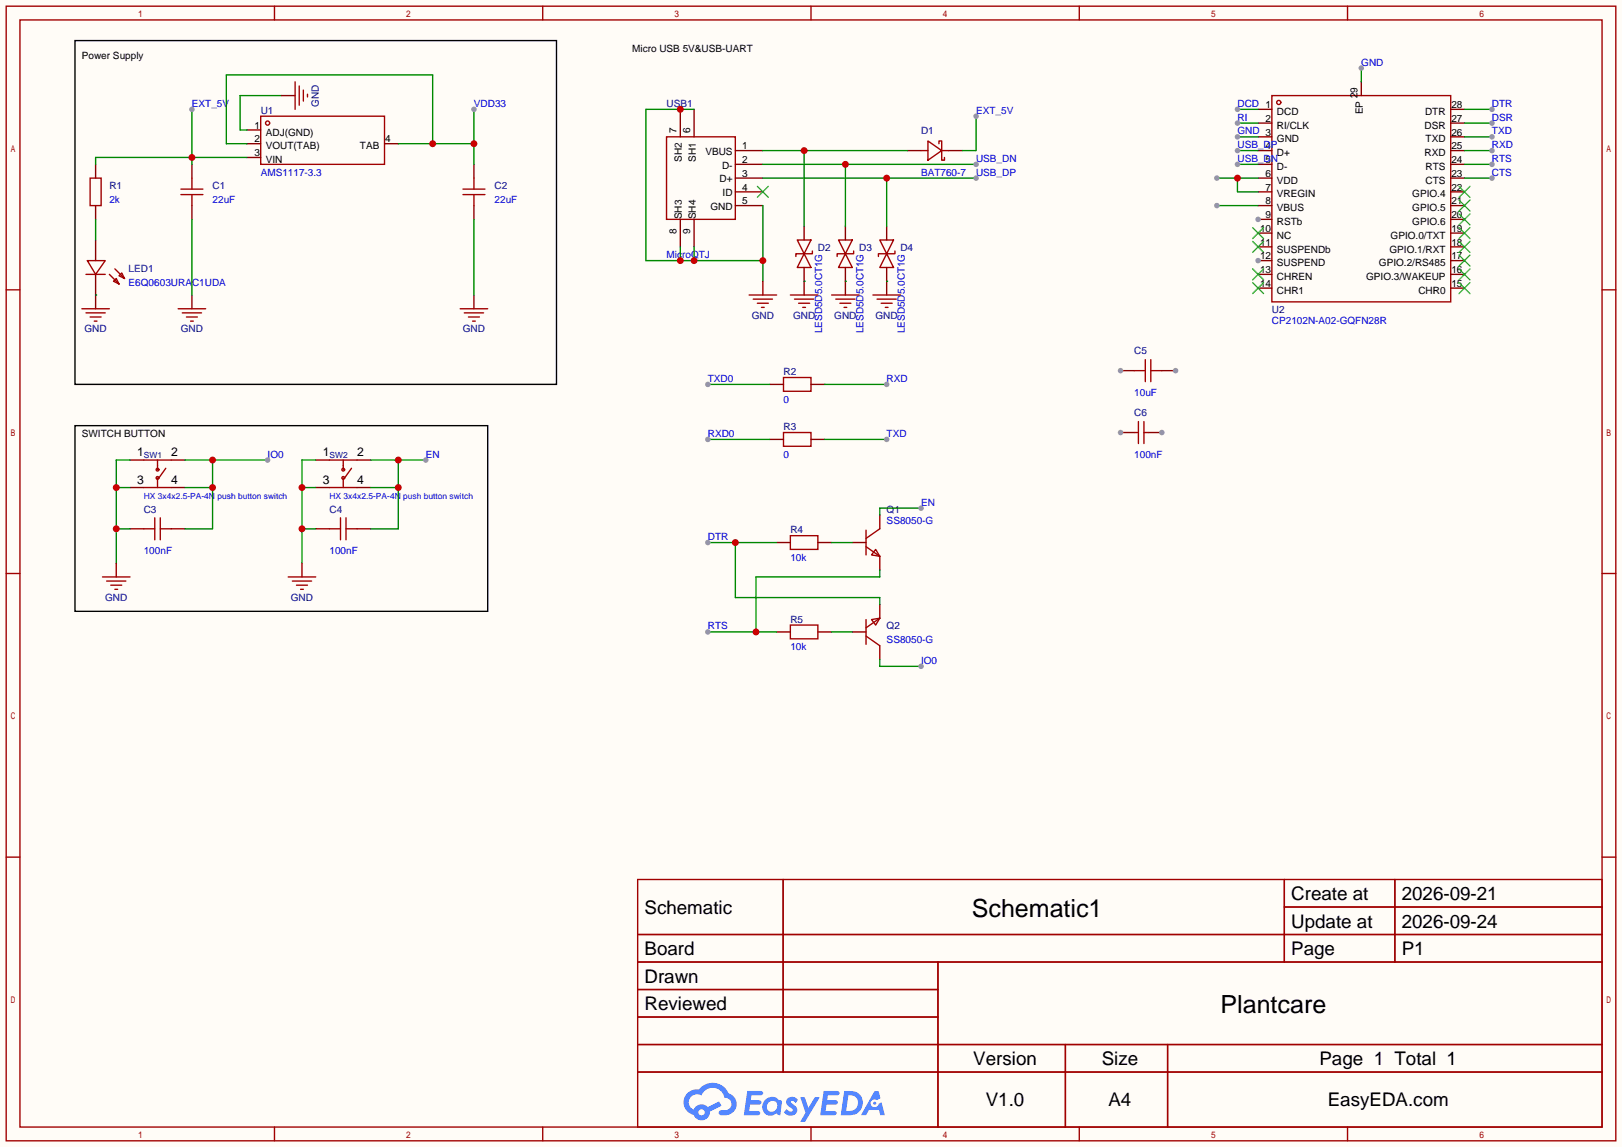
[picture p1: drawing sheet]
<svg xmlns="http://www.w3.org/2000/svg" width="299mm" height="212mm" viewBox="0 0 299 212" stroke-linecap="round" stroke-linejoin="round" font-family="sans-serif">
<path d="M0 0h299.5v211.8h-299.5z" fill="#fffcf7"/>
<g fill="none" stroke="#a10000" stroke-width=".25">
<path d="M1.1 1.1h297.2v209.6h-297.2zM3.7 3.7h292.1v204.5h-292.1zM50.7 1.1v2.6M100.2 1.1v2.6M149.7 1.1v2.6M199.3 1.1v2.6M248.8 1.1v2.6M1.1 53.5h2.6M295.8 53.5h2.5M1.1 105.9h2.6M295.8 105.9h2.5M1.1 158.3h2.6"/>
<path d="M295.8 158.3h2.5M117.7 162.4h178.1v45.8h-178.1zM117.7 172.6h178.1M117.7 177.7h178.1M144.6 162.4v35.6M173.2 177.7v30.5M237.1 162.4v15.3M237.1 167.5h58.7M257.5 162.4v15.3M117.7 182.8h55.5M117.7 192.9h178.1M117.7 187.8h55.5"/>
<path d="M117.7 198h178.1M196.7 192.9v15.3M215.6 192.9v15.3M50.7 208.2v2.5M100.2 208.2v2.5M149.7 208.2v2.5M199.3 208.2v2.5M248.8 208.2v2.5"/>
</g>
<g fill="#5487ff">
<path d="M145.5 202.8a1.3 1.3 0 0 1 1.8 .3l-.4 .6a.54 .54 0 0 0-.9-.2l.1 .2a1.58 1.58 0 0 1 1.1 1.6 1.43 1.43 0 0 1-2.5 .1l.5-.6a.64 .64 0 0 0 .5 .5 .64 .64 0 0 0 .7-.3l-.2-.2a1.6 1.6 0 0 1-1-1.6z"/>
<path d="M147.7 202.7h.9l.7 1.9 1.1-1.9h.9l-2.7 4.5h-.9l1-1.7z"/>
<path d="M138 201.5h1.6a1.31 1.31 0 0 1 1.2 .2 .4 .4 0 0 1-.3 .6h-1.8l-.1 .9h1.6a.4 .4 0 0 1 .4 .4 .4 .4 0 0 1-.4 .4h-1.7l-.2 1.2h.8a1.23 1.23 0 0 1 1.2 .2 .39 .39 0 0 1-.3 .6h-2.7z"/>
<path d="M152.1 201.5h1.6a1.32 1.32 0 0 1 1.3 .2 .39 .39 0 0 1-.4 .6h-1.7l-.2 .9h1.7a.4 .4 0 0 1 .3 .4 .4 .4 0 0 1-.4 .4h-1.7l-.2 1.2h.8a1.23 1.23 0 0 1 1.2 .2 .39 .39 0 0 1-.3 .6h-2.7z"/>
<path d="M161.5 201.5h.7l.4 1.3-.7 .4a.75 .75 0 0 0-1.1 .3 .75 .75 0 0 0 .5 1 .75 .75 0 0 0 .9-.6l.6-.3 .6 2.4h-.9l-.2-1h-1.9l-.5 1h-.9z"/>
<path d="M155.9 201.5l-.7 4.5h1.5a2.27 2.27 0 0 0 2.6-2.3 2.27 2.27 0 0 0-2.7-2.2zM156.6 202.3a1.5 1.5 0 0 1 1.8 1.5 1.5 1.5 0 0 1-1.9 1.4h-.3z"/>
<path d="M141.3 203.1a1.62 1.62 0 0 0-.4 2.1 1.62 1.62 0 0 0 2 .7l.4-.3 .3 .3 .5 .1 .3-2.5-.2-.3h-.4a1.58 1.58 0 0 0-2.5-.1zM141.9 203.6a.99 .99 0 0 1 1.6 .3 .99 .99 0 0 1-.9 1.4 .94 .94 0 0 1-1-.5 .94 .94 0 0 1 .3-1.2z"/>
<path d="M126.9 201.9a2.37 2.37 0 0 0 1.2 4 1.54 1.54 0 0 0 1.7 1 1.54 1.54 0 0 0 1.3-1.6l2.1-1.1-.5-.8-2 1.1a1.57 1.57 0 0 0-2.6 .4 1.5 1.5 0 0 1-.8-2.1 1.5 1.5 0 0 1 2.2-.5 2.23 2.23 0 0 1 2.3-1.4 2.23 2.23 0 0 1 2 1.8 1.16 1.16 0 0 1 1.2 1.1 1.16 1.16 0 0 1-1 1.3h-.7a.47 .47 0 0 0-.6 .3 .47 .47 0 0 0 .4 .6 2.23 2.23 0 0 0 2.3-.7 2.23 2.23 0 0 0 .4-2.3 2.16 2.16 0 0 0-1.3-1.1 3.2 3.2 0 0 0-5.4-.7l-1.2 .1zM129 205.4a.58 .58 0 0 1 1.1 0 .58 .58 0 0 1-1.1 0z"/>
<circle cx="161.5" cy="203.8" r=".28"/>
</g>
<g fill="none" stroke="#a10000" stroke-width=".25">
<path d="M16.6 32.9h2.1v5.1h-2.1zM33.4 35.9h4.1M33.4 34.9h4.1M35.4 32.9v2M35.4 35.9v2.1M48.1 21.5h22.9v8.9h-22.9zM85.5 35.9h4M85.5 34.9h4M87.5 32.9v2M87.5 35.9v2.1M15.9 50.7h3.5M16.1 48.1h3.3l-1.7 2.6z"/>
<path d="M20.2 50.7l1.8 1.8M21.2 49.7l1.8 1.7M21.5 51.4l.5 1.1-1-.6zM22 50.9l.5-.5 .5 1z"/>
<circle cx="49.4" cy="22.7" r=".38"/>
</g>
<path d="M17.7 30.4v2.5M17.7 38v2.5M35.4 30.4v2.5M35.4 38v2.5M45.6 24h2.5M45.6 26.5h2.5M45.6 29.1h2.5M71 26.5h2.5M87.5 30.4v2.5M87.5 38v2.5M17.7 44.3v3.8M17.7 50.7v3.8" fill="none" stroke="#870000" stroke-width=".25"/>
<path d="M35.4 20.2v10.2M45.6 29.1h-27.9v1.3M17.7 40.5v3.8" fill="none" stroke="#008700" stroke-width=".25"/>
<circle cx="35.4" cy="29.1" r=".63" fill="#c00"/>
<circle cx="35.4" cy="20.2" r=".51" fill="#999"/>
<path d="M51.9 17.7h2.6M17.7 54.5v2.5M35.4 54.5v2.5" fill="none" stroke="#870000" stroke-width=".25"/>
<path d="M54.5 15.1v5.1M55.2 15.9v3.5M56 16.6v2.1M56.8 17.4v.5M15.1 57h5.1M15.9 57.8h3.5M16.6 58.5h2.1M17.4 59.3h.5M32.9 57h5.1M33.7 57.8h3.5M34.4 58.5h2M35.2 59.3h.5" fill="none" stroke="#a10000" stroke-width=".25"/>
<path d="M51.9 17.7h-7.6v6.3h1.3M45.6 26.5h-3.8v-12.7h38.1v12.7M73.5 26.5h14M87.5 20.2v10.2M17.7 54.5h.1M35.4 40.5v14" fill="none" stroke="#008700" stroke-width=".25"/>
<g fill="#c00">
<circle cx="79.9" cy="26.5" r=".63"/>
<circle cx="87.5" cy="26.5" r=".63"/>
</g>
<circle cx="87.5" cy="20.2" r=".51" fill="#999"/>
<g fill="none" stroke="#870000" stroke-width=".25">
<path d="M125.6 20.2v5.1M128.1 20.2v5.1M135.8 27.8h5M135.8 30.4h5M135.8 32.9h5M135.8 35.4h5M135.8 38h5M167.5 27.8h2.6M175.1 27.8h2.6M87.5 54.5v2.5M125.6 40.5v5.1M128.1 40.5v5.1"/>
<path d="M148.5 41.8v2.5M148.5 49.4v2.5M156.1 41.8v2.5M156.1 49.4v2.5M163.7 41.8v2.5M163.7 49.4v2.5"/>
</g>
<g fill="none" stroke="#a10000" stroke-width=".25">
<path d="M123.1 25.3h12.7v15.2h-12.7zM170.1 27.8h1.2M171.3 26l2.6 1.8-2.6 1.8zM173.4 26.5v-.5h.5v3.6h.5v-.5M173.9 27.8h1.2M85 57h5M85.7 57.8h3.6M86.5 58.5h2M87.2 59.3h.6M147.2 44.3h2.5l-1.2 2.6zM148.5 46.9l1.2 2.5h-2.5zM150 46.4v.5h-3.1v.5"/>
<path d="M154.8 44.3h2.6l-1.3 2.6zM156.1 46.9l1.3 2.5h-2.6zM157.6 46.4v.5h-3v.5M162.4 44.3h2.6l-1.3 2.6zM163.7 46.9l1.3 2.5h-2.6zM165.2 46.4v.5h-3v.5"/>
</g>
<path d="M140.8 27.8h26.7M148.5 27.8v14M87.5 40.5v14" fill="none" stroke="#008700" stroke-width=".25"/>
<path d="M13.8 7.5h88.9v63.5h-88.9z" fill="none" stroke="#000" stroke-width=".25"/>
<path d="M139.8 34.4l2.1 2M141.9 34.4l-2.1 2" fill="none" stroke="#3c3" stroke-width=".25"/>
<circle cx="148.5" cy="27.8" r=".63" fill="#c00"/>
<path d="M180.2 21.5v6.3h-2.5" fill="none" stroke="#008700" stroke-width=".25"/>
<circle cx="180.2" cy="21.5" r=".51" fill="#999"/>
<path d="M140.8 30.4h39.4M156.1 30.4v11.4" fill="none" stroke="#008700" stroke-width=".25"/>
<circle cx="156.1" cy="30.4" r=".63" fill="#c00"/>
<circle cx="180.2" cy="30.4" r=".51" fill="#999"/>
<path d="M140.8 32.9h39.4M163.7 32.9v8.9" fill="none" stroke="#008700" stroke-width=".25"/>
<circle cx="163.7" cy="32.9" r=".63" fill="#c00"/>
<circle cx="180.2" cy="32.9" r=".51" fill="#999"/>
<path d="M128.1 20.2h-8.8v27.9h21.5M140.8 38v13.9M125.6 45.6v2.5M128.1 45.6v2.5" fill="none" stroke="#008700" stroke-width=".25"/>
<g fill="#c00">
<circle cx="125.6" cy="20.2" r=".63"/>
<circle cx="125.6" cy="48.1" r=".63"/>
<circle cx="128.1" cy="48.1" r=".63"/>
<circle cx="140.8" cy="48.1" r=".63"/>
</g>
<g fill="none" stroke="#870000" stroke-width=".25">
<path d="M140.8 51.9v2.6M148.5 51.9v2.6M156.1 51.9v2.6M163.7 51.9v2.6M24 85h2.5M24 90h2.5M24 97.7h2.5M31.6 85h2.6M31.6 90h2.6M31.6 97.7h2.6M58.3 85h2.5M58.3 90h2.5"/>
<path d="M58.3 97.7h2.5M65.9 85h2.6M65.9 90h2.6M65.9 97.7h2.6"/>
</g>
<g fill="none" stroke="#a10000" stroke-width=".25">
<path d="M138.3 54.5h5.1M139.1 55.2h3.5M139.8 56h2.1M140.6 56.8h.5M145.9 54.5h5.1M146.7 55.2h3.5M147.4 56h2.1M148.2 56.8h.5M153.5 54.5h5.1M154.3 55.2h3.6M155.1 56h2M155.8 56.8h.5"/>
<path d="M161.2 54.5h5M161.9 55.2h3.6M162.7 56h2M163.4 56.8h.6M26.5 85h5.1M26.5 90h5.1M26.5 97.7h2.1M28.6 95.6v4.1M29.1 85v1.7M29.1 88.3v1.7M29.6 97.7h2M29.6 95.6v4.1"/>
<path d="M30.6 86.5l-1.3 1.8M60.8 85h5.1M60.8 90h5.1M60.8 97.7h2.1M62.9 95.6v4.1M63.4 85v1.7M63.4 88.3v1.7M63.9 97.7h2M63.9 95.6v4.1M64.9 86.5l-1.3 1.8"/>
<circle cx="29.1" cy="88.3" r=".25"/>
<circle cx="29.1" cy="86.7" r=".25"/>
<circle cx="63.4" cy="88.3" r=".25"/>
<circle cx="63.4" cy="86.7" r=".25"/>
</g>
<path d="M148.5 51.9h.1M156.1 51.9h.1M163.7 51.9h.1M21.5 97.7h2.5M21.5 90h2.5M24 85h-2.5v19" fill="none" stroke="#008700" stroke-width=".25"/>
<g fill="#c00">
<circle cx="21.5" cy="97.7" r=".63"/>
<circle cx="21.5" cy="90" r=".63"/>
</g>
<path d="M34.2 85h15.2M34.2 90h5M39.2 85v12.7h-5" fill="none" stroke="#008700" stroke-width=".25"/>
<g fill="#c00">
<circle cx="39.2" cy="85" r=".63"/>
<circle cx="39.2" cy="90" r=".63"/>
</g>
<circle cx="49.4" cy="85" r=".51" fill="#999"/>
<path d="M21.5 104v2.6" fill="none" stroke="#870000" stroke-width=".25"/>
<path d="M18.9 106.6h5.1M19.7 107.3h3.5M20.4 108.1h2.1M21.2 108.8h.5" fill="none" stroke="#a10000" stroke-width=".25"/>
<path d="M55.8 97.7h2.5M55.8 90h2.5M58.3 85h-2.5v19" fill="none" stroke="#008700" stroke-width=".25"/>
<g fill="#c00">
<circle cx="55.8" cy="97.7" r=".63"/>
<circle cx="55.8" cy="90" r=".63"/>
</g>
<path d="M55.8 104v2.6" fill="none" stroke="#870000" stroke-width=".25"/>
<path d="M53.2 106.6h5.1M54 107.3h3.5M54.7 108.1h2.1M55.5 108.8h.5" fill="none" stroke="#a10000" stroke-width=".25"/>
<path d="M68.5 85h10.1M68.5 90h5M73.5 85v12.7h-5" fill="none" stroke="#008700" stroke-width=".25"/>
<g fill="#c00">
<circle cx="73.5" cy="85" r=".63"/>
<circle cx="73.5" cy="90" r=".63"/>
</g>
<circle cx="78.6" cy="85" r=".51" fill="#999"/>
<path d="M13.8 78.6h76.2v34.3h-76.2z" fill="none" stroke="#000" stroke-width=".25"/>
<path d="M144.7 69.7h5v2.6h-5zM144.7 79.9h5v2.5h-5z" fill="none" stroke="#a10000" stroke-width=".25"/>
<path d="M142.1 71h2.6M149.7 71h2.6M142.1 81.2h2.6M149.7 81.2h2.6" fill="none" stroke="#870000" stroke-width=".25"/>
<path d="M130.7 71h11.4" fill="none" stroke="#008700" stroke-width=".25"/>
<circle cx="130.7" cy="71" r=".51" fill="#999"/>
<path d="M130.7 81.2h11.4" fill="none" stroke="#008700" stroke-width=".25"/>
<circle cx="130.7" cy="81.2" r=".51" fill="#999"/>
<path d="M152.3 71h11.4" fill="none" stroke="#008700" stroke-width=".25"/>
<circle cx="163.7" cy="71" r=".51" fill="#999"/>
<path d="M152.3 81.2h11.4" fill="none" stroke="#008700" stroke-width=".25"/>
<circle cx="163.7" cy="81.2" r=".51" fill="#999"/>
<path d="M145.9 98.9h5.1v2.6h-5.1zM159.9 97.9v4.6M162.4 97.7l-2.5 1.7M145.9 115.4h5.1v2.6h-5.1zM159.9 114.4v4.6M159.9 101l2.5 1.7M159.9 117.5l2.5 1.8M160.9 114.4l1.5-.2-.7 1.2zM161.7 101.5l.7 1.2-1.5-.2zM162.4 114.2l-2.5 1.8" fill="none" stroke="#a10000" stroke-width=".25"/>
<path d="M162.4 95.1v2.6M143.4 100.2h2.5M143.4 116.7h2.5M151 100.2h2.5M151 116.7h2.5M157.4 100.2h2.5M157.4 116.7h2.5M162.4 102.7v2.6M162.4 111.6v2.6M162.4 119.3v2.5" fill="none" stroke="#870000" stroke-width=".25"/>
<path d="M130.7 100.2h12.7M135.8 100.2v10.2h26.6v1.2M153.5 100.2h3.9M153.5 116.7h3.9" fill="none" stroke="#008700" stroke-width=".25"/>
<circle cx="135.8" cy="100.2" r=".63" fill="#c00"/>
<circle cx="130.7" cy="100.2" r=".51" fill="#999"/>
<path d="M130.7 116.7h12.7M162.4 105.3v1.3h-22.8v10.1" fill="none" stroke="#008700" stroke-width=".25"/>
<circle cx="139.6" cy="116.7" r=".63" fill="#c00"/>
<circle cx="130.7" cy="116.7" r=".51" fill="#999"/>
<path d="M162.4 121.8v1.3h7.7" fill="none" stroke="#008700" stroke-width=".25"/>
<circle cx="170.1" cy="123.1" r=".51" fill="#999"/>
<path d="M170.1 93.9h-7.7v1.2" fill="none" stroke="#008700" stroke-width=".25"/>
<circle cx="170.1" cy="93.9" r=".51" fill="#999"/>
<g fill="none" stroke="#a10000" stroke-width=".25">
<path d="M234.8 17.7h33v38.1h-33z"/>
<circle cx="236.1" cy="18.9" r=".38"/>
</g>
<path d="M232.3 20.2h2.5M232.3 22.7h2.5M232.3 25.3h2.5M232.3 27.8h2.5M232.3 30.4h2.5M232.3 32.9h2.5M232.3 35.4h2.5M232.3 38h2.5M232.3 40.5h2.5" fill="none" stroke="#870000" stroke-width=".25"/>
<circle cx="232.3" cy="40.5" r=".51" fill="#999"/>
<path d="M232.3 43.1h2.5M232.3 45.6h2.5M232.3 48.1h2.5" fill="none" stroke="#870000" stroke-width=".25"/>
<path d="M231.3 42l2 2.1M231.3 44.6l2 2M233.3 42l-2 2.1M233.3 44.6l-2 2" fill="none" stroke="#3c3" stroke-width=".25"/>
<circle cx="232.3" cy="48.1" r=".51" fill="#999"/>
<g fill="none" stroke="#870000" stroke-width=".25">
<path d="M251.3 15.1v2.6M267.8 38h2.6M267.8 35.4h2.6M267.8 32.9h2.6M267.8 30.4h2.6M267.8 27.8h2.6M267.8 25.3h2.6M267.8 22.7h2.6M267.8 20.2h2.6M232.3 50.7h2.5M232.3 53.2h2.5M267.8 50.7h2.6"/>
<path d="M267.8 53.2h2.6M267.8 48.1h2.6M267.8 45.6h2.6M267.8 43.1h2.6M267.8 40.5h2.6"/>
</g>
<g fill="none" stroke="#3c3" stroke-width=".25">
<path d="M269.4 39.5l2 2M269.4 37l2 2M269.4 34.4l2 2M271.4 39.5l-2 2M271.4 37l-2 2M271.4 34.4l-2 2M231.3 49.7l2 2M231.3 52.2l2 2M233.3 49.7l-2 2M233.3 52.2l-2 2M269.4 52.2l2 2M269.4 49.7l2 2"/>
<path d="M269.4 47.1l2 2M269.4 44.6l2 2M269.4 42l2 2.1M271.4 52.2l-2 2M271.4 49.7l-2 2M271.4 47.1l-2 2M271.4 44.6l-2 2M271.4 42l-2 2.1"/>
</g>
<path d="M228.5 20.2h3.8" fill="none" stroke="#008700" stroke-width=".25"/>
<circle cx="228.5" cy="20.2" r=".51" fill="#999"/>
<path d="M228.5 22.7h3.8" fill="none" stroke="#008700" stroke-width=".25"/>
<circle cx="228.5" cy="22.7" r=".51" fill="#999"/>
<path d="M228.5 25.3h3.8" fill="none" stroke="#008700" stroke-width=".25"/>
<circle cx="228.5" cy="25.3" r=".51" fill="#999"/>
<path d="M228.5 27.8h3.8" fill="none" stroke="#008700" stroke-width=".25"/>
<circle cx="228.5" cy="27.8" r=".51" fill="#999"/>
<path d="M228.5 30.4h3.8" fill="none" stroke="#008700" stroke-width=".25"/>
<circle cx="228.5" cy="30.4" r=".51" fill="#999"/>
<path d="M224.7 32.9h7.6M228.5 32.9v2.5h3.8" fill="none" stroke="#008700" stroke-width=".25"/>
<circle cx="228.5" cy="32.9" r=".63" fill="#c00"/>
<circle cx="224.7" cy="32.9" r=".51" fill="#999"/>
<path d="M270.4 20.2h5.1" fill="none" stroke="#008700" stroke-width=".25"/>
<circle cx="275.5" cy="20.2" r=".51" fill="#999"/>
<path d="M270.4 22.7h5.1" fill="none" stroke="#008700" stroke-width=".25"/>
<circle cx="275.5" cy="22.7" r=".51" fill="#999"/>
<path d="M270.4 25.3h5.1" fill="none" stroke="#008700" stroke-width=".25"/>
<circle cx="275.5" cy="25.3" r=".51" fill="#999"/>
<path d="M270.4 30.4h5.1" fill="none" stroke="#008700" stroke-width=".25"/>
<circle cx="275.5" cy="30.4" r=".51" fill="#999"/>
<path d="M270.4 32.9h5.1" fill="none" stroke="#008700" stroke-width=".25"/>
<circle cx="275.5" cy="32.9" r=".51" fill="#999"/>
<path d="M270.4 27.8h5.1" fill="none" stroke="#008700" stroke-width=".25"/>
<circle cx="275.5" cy="27.8" r=".51" fill="#999"/>
<path d="M224.7 38h7.6" fill="none" stroke="#008700" stroke-width=".25"/>
<circle cx="224.7" cy="38" r=".51" fill="#999"/>
<path d="M251.3 12.6v2.5" fill="none" stroke="#008700" stroke-width=".25"/>
<circle cx="251.3" cy="12.6" r=".51" fill="#999"/>
<path d="M211.5 66.4v4.1" fill="none" stroke="#a10000" stroke-width=".25"/>
<path d="M206.9 68.5h2.5" fill="none" stroke="#870000" stroke-width=".25"/>
<circle cx="206.9" cy="68.5" r=".51" fill="#999"/>
<path d="M212.5 68.5h2M212.5 66.4v4.1" fill="none" stroke="#a10000" stroke-width=".25"/>
<path d="M214.5 68.5h2.5" fill="none" stroke="#870000" stroke-width=".25"/>
<circle cx="217" cy="68.5" r=".51" fill="#999"/>
<path d="M209.4 68.5h2.1M210.2 77.9v4M211.2 77.9v4" fill="none" stroke="#a10000" stroke-width=".25"/>
<path d="M206.9 79.9h2.5" fill="none" stroke="#870000" stroke-width=".25"/>
<circle cx="206.9" cy="79.9" r=".51" fill="#999"/>
<path d="M212 79.9h2.5" fill="none" stroke="#870000" stroke-width=".25"/>
<circle cx="214.5" cy="79.9" r=".51" fill="#999"/>
<path d="M209.4 79.9h.8M211.2 79.9h.8" fill="none" stroke="#a10000" stroke-width=".25"/>
<g font-size="4.6">
<text x="179.4" y="169.4">Schematic1</text>
<text x="225.4" y="187.1">Plantcare</text>
</g>
<g font-size="3.5">
<text x="238.4" y="166.2">Create at</text>
<text x="258.8" y="166.2">2026-09-21</text>
<text x="119" y="168.8">Schematic</text>
<text x="238.4" y="171.3">Update at</text>
<text x="258.8" y="171.3">2026-09-24</text>
<text x="119" y="176.4">Board</text>
<text x="238.4" y="176.4">Page</text>
<text x="258.8" y="176.4">P1</text>
<text x="119" y="181.5">Drawn</text>
<text x="119" y="186.6">Reviewed</text>
<text x="179.7" y="196.7">Version</text>
<text x="203.4" y="196.7">Size</text>
<text x="243.6" y="196.7">Page 1 Total 1</text>
<text x="182" y="204.3">V1.0</text>
<text x="204.7" y="204.3">A4</text>
<text x="245.1" y="204.3">EasyEDA.com</text>
</g>
<g font-size="2.2">
<text x="25.3" y="84.2">1</text>
<text x="25.3" y="89.3">3</text>
<text x="31.6" y="84.2">2</text>
<text x="31.6" y="89.3">4</text>
<text x="59.6" y="84.2">1</text>
<text x="59.6" y="89.3">3</text>
<text x="65.9" y="84.2">2</text>
<text x="65.9" y="89.3">4</text>
</g>
<g font-size="1.8">
<text x="15.1" y="10.8">Power Supply</text>
<text x="116.7" y="9.6">Micro USB 5V&amp;USB-UART</text>
<text x="47" y="23.8">1</text>
<text x="233.7" y="22.5">2</text>
<text x="235.8" y="21.2">DCD</text>
<text x="235.8" y="23.8">RI/CLK</text>
<text x="250.6" y="18.1" transform="rotate(-90 250.6 18.1)">29</text>
<text x="251.6" y="21.1" transform="rotate(-90 251.6 21.1)">EP</text>
<text x="263" y="23.8">DSR</text>
<text x="263.1" y="21.2">DTR</text>
<text x="268" y="22.5">27</text>
<text x="268" y="20">28</text>
<text x="47" y="26.3">2</text>
<text x="47" y="28.9">3</text>
<text x="49.1" y="25">ADJ(GND)</text>
<text x="49.1" y="27.6">VOUT(TAB)</text>
<text x="66.5" y="27.6">TAB</text>
<text x="71.1" y="26.3">4</text>
<text x="124.9" y="24.5" transform="rotate(-90 124.9 24.5)">7</text>
<text x="125.9" y="29.9" transform="rotate(-90 125.9 29.9)">SH2</text>
<text x="127.4" y="24.5" transform="rotate(-90 127.4 24.5)">6</text>
<text x="128.4" y="29.9" transform="rotate(-90 128.4 29.9)">SH1</text>
<text x="130.2" y="28.6">VBUS</text>
<text x="137" y="27.6">1</text>
<text x="233.7" y="27.6">4</text>
<text x="235.8" y="26.3">GND</text>
<text x="235.8" y="28.9">D+</text>
<text x="263" y="28.9">RXD</text>
<text x="263.2" y="26.3">TXD</text>
<text x="268" y="27.6">25</text>
<text x="268" y="25">26</text>
<text x="49.1" y="30.1">VIN</text>
<text x="132.8" y="33.7">D+</text>
<text x="133.3" y="31.1">D-</text>
<text x="137" y="30.1">2</text>
<text x="137" y="32.7">3</text>
<text x="137" y="35.2">4</text>
<text x="233.7" y="30.1">5</text>
<text x="233.7" y="32.7">6</text>
<text x="233.7" y="35.2">7</text>
<text x="235.8" y="31.4">D-</text>
<text x="235.8" y="33.9">VDD</text>
<text x="263.2" y="33.9">CTS</text>
<text x="263.2" y="31.4">RTS</text>
<text x="268" y="35.2">22</text>
<text x="268" y="32.7">23</text>
<text x="268" y="30.1">24</text>
<text x="125.9" y="40.5" transform="rotate(-90 125.9 40.5)">SH3</text>
<text x="128.4" y="40.5" transform="rotate(-90 128.4 40.5)">SH4</text>
<text x="131.1" y="38.8">GND</text>
<text x="133.4" y="36.2">ID</text>
<text x="137" y="37.7">5</text>
<text x="233.7" y="37.7">8</text>
<text x="233.7" y="40.3">9</text>
<text x="235.8" y="36.5">VREGIN</text>
<text x="235.8" y="39">VBUS</text>
<text x="235.8" y="41.6">RSTb</text>
<text x="260.7" y="41.6">GPIO.6</text>
<text x="260.7" y="39">GPIO.5</text>
<text x="260.7" y="36.5">GPIO.4</text>
<text x="268" y="40.3">20</text>
<text x="268" y="37.7">21</text>
<text x="124.9" y="43.3" transform="rotate(-90 124.9 43.3)">8</text>
<text x="127.4" y="43.3" transform="rotate(-90 127.4 43.3)">9</text>
<text x="232.6" y="42.8">10</text>
<text x="232.6" y="45.4">11</text>
<text x="232.6" y="47.9">12</text>
<text x="235.8" y="44.1">NC</text>
<text x="235.8" y="46.6">SUSPENDb</text>
<text x="256.5" y="46.6">GPIO.1/RXT</text>
<text x="256.7" y="44.1">GPIO.0/TXT</text>
<text x="268" y="47.9">17</text>
<text x="268" y="45.4">18</text>
<text x="268" y="42.8">19</text>
<text x="232.6" y="50.4">13</text>
<text x="232.6" y="53">14</text>
<text x="235.8" y="49.2">SUSPEND</text>
<text x="235.8" y="51.7">CHREN</text>
<text x="252.2" y="51.7">GPIO.3/WAKEUP</text>
<text x="254.6" y="49.2">GPIO.2/RS485</text>
<text x="268" y="53">15</text>
<text x="268" y="50.4">16</text>
<text x="235.8" y="54.3">CHR1</text>
<text x="261.9" y="54.3">CHR0</text>
<text x="15.1" y="80.7">SWITCH BUTTON</text>
</g>
<g font-size="1.8" fill="#00f">
<text x="251.3" y="12.1">GND</text>
<text x="35.4" y="19.7">EXT_5V</text>
<text x="87.5" y="19.7">VDD33</text>
<text x="180.2" y="21">EXT_5V</text>
<text x="228.5" y="19.7">DCD 1</text>
<text x="228.5" y="22.3">RI</text>
<text x="275.5" y="19.7">DTR</text>
<text x="275.5" y="22.3">DSR</text>
<text x="180.2" y="29.9">USB_DN</text>
<text x="228.5" y="24.8">GND 3</text>
<text x="228.5" y="27.4">USB_DP</text>
<text x="228.5" y="29.9">USB_DN</text>
<text x="275.5" y="24.8">TXD</text>
<text x="275.5" y="29.9">RTS</text>
<text x="275.5" y="27.4">RXD</text>
<text x="48.1" y="32.4">AMS1117-3.3</text>
<text x="170.1" y="32.4">BAT760-7</text>
<text x="180.2" y="32.4">USB_DP</text>
<text x="275.5" y="32.4">CTS</text>
<text x="20.2" y="37.5">2k</text>
<text x="39.2" y="37.5">22uF</text>
<text x="91.3" y="37.5">22uF</text>
<text x="123.1" y="47.7">MicroQTJ</text>
<text x="23.7" y="52.8">E6Q0603URAC1UDA</text>
<text x="234.8" y="59.9">CP2102N-A02-GQFN28R</text>
<text x="151.8" y="61.5" transform="rotate(-90 151.8 61.5)">LESD5D5.0CT1G</text>
<text x="159.4" y="61.5" transform="rotate(-90 159.4 61.5)">LESD5D5.0CT1G</text>
<text x="167.1" y="61.5" transform="rotate(-90 167.1 61.5)">LESD5D5.0CT1G</text>
<text x="130.7" y="70.5">TXD0</text>
<text x="163.7" y="70.5">RXD</text>
<text x="144.7" y="74.3">0</text>
<text x="209.4" y="73.1">10uF</text>
<text x="130.7" y="80.7">RXD0</text>
<text x="163.7" y="80.7">TXD</text>
<text x="49.4" y="84.5">IO0</text>
<text x="78.6" y="84.5">EN</text>
<text x="144.7" y="84.5">0</text>
<text x="209.4" y="84.5">100nF</text>
<text x="170.1" y="93.4">EN</text>
<text x="130.7" y="99.7">DTR</text>
<text x="163.7" y="96.7">SS8050-G</text>
<text x="26.5" y="102.3">100nF</text>
<text x="60.8" y="102.3">100nF</text>
<text x="145.9" y="103.6">10k</text>
<text x="130.7" y="116.3">RTS</text>
<text x="163.7" y="118.8">SS8050-G</text>
<text x="145.9" y="120.1">10k</text>
<text x="170.1" y="122.6">IO0</text>
</g>
<g font-size="1.8" fill="#000080">
<text x="48.1" y="21">U1</text>
<text x="58.8" y="19.7" transform="rotate(-90 58.8 19.7)">GND</text>
<text x="123.1" y="19.7">USB1</text>
<text x="170.1" y="24.8">D1</text>
<text x="20.2" y="35">R1</text>
<text x="39.2" y="35">C1</text>
<text x="91.3" y="35">C2</text>
<text x="151" y="46.4">D2</text>
<text x="158.6" y="46.4">D3</text>
<text x="166.2" y="46.4">D4</text>
<text x="23.7" y="50.2">LED1</text>
<text x="138.8" y="58.8">GND</text>
<text x="146.4" y="58.8">GND</text>
<text x="154" y="58.8">GND</text>
<text x="161.6" y="58.8">GND</text>
<text x="234.8" y="57.8">U2</text>
<text x="15.6" y="61.4">GND</text>
<text x="33.4" y="61.4">GND</text>
<text x="85.4" y="61.4">GND</text>
<text x="209.4" y="65.5">C5</text>
<text x="144.7" y="69.3">R2</text>
<text x="209.4" y="76.9">C6</text>
<text x="144.7" y="79.4">R3</text>
<text x="26.5" y="94.7">C3</text>
<text x="60.8" y="94.7">C4</text>
<text x="163.7" y="94.7">Q1</text>
<text x="145.9" y="98.5">R4</text>
<text x="19.4" y="110.9">GND</text>
<text x="53.7" y="110.9">GND</text>
<text x="145.9" y="115">R5</text>
<text x="163.7" y="116.3">Q2</text>
</g>
<g font-size="1.6" fill="#000080">
<text x="26.5" y="84.5">SW1</text>
<text x="60.8" y="84.5">SW2</text>
</g>
<g font-size="1.6" fill="#00f">
<text x="26.5" y="92.1">HX 3x4x2.5-PA-4N push button switch</text>
<text x="60.8" y="92.1">HX 3x4x2.5-PA-4N push button switch</text>
</g>
</svg>
